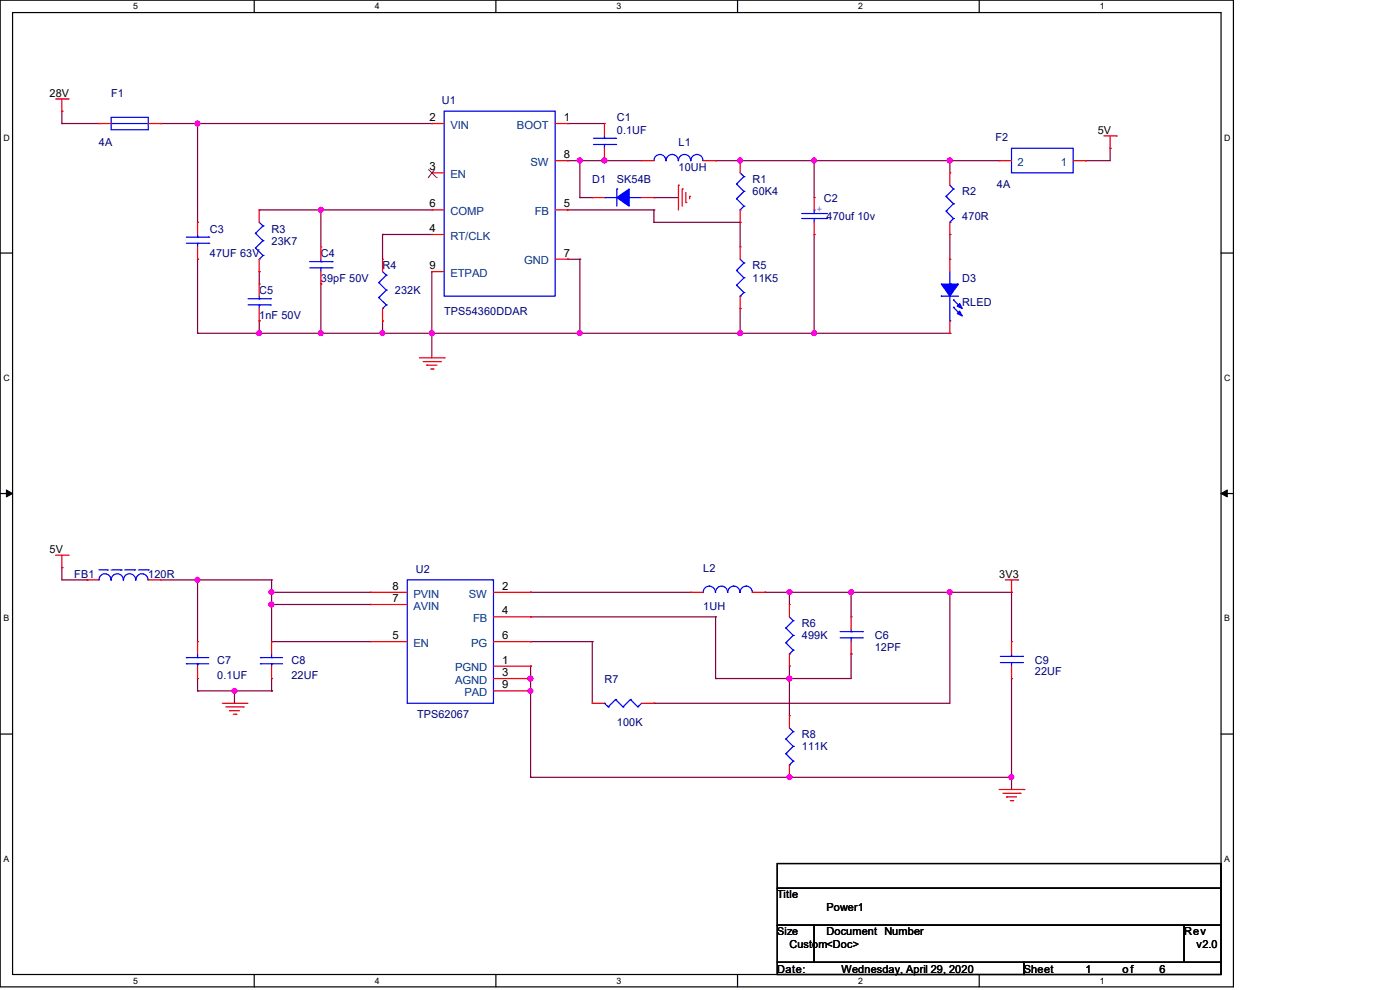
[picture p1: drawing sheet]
<svg xmlns="http://www.w3.org/2000/svg" width="297mm" height="210mm" viewBox="0 0 297 210" stroke-linecap="round" stroke-linejoin="round" font-family="sans-serif">
<path d="M0 0h261.7v209.3h-261.7zM2.7 2.7h256.3v204h-256.3z" fill="none" stroke="#000" stroke-width=".25"/>
<g fill="#fff">
<path d="M28.3 .3h1v2.1h-1z"/>
<path d="M28.3 207h1v2.1h-1z"/>
</g>
<path d="M53.9 0v2.7M53.9 206.7v2.6" fill="none" stroke="#000" stroke-width=".25"/>
<g fill="#fff">
<path d="M79.5 .3h1.1v2.1h-1.1z"/>
<path d="M79.5 207h1.1v2.1h-1.1z"/>
</g>
<path d="M105.2 0v2.7M105.2 206.7v2.6" fill="none" stroke="#000" stroke-width=".25"/>
<g fill="#fff">
<path d="M130.8 .3h1v2.1h-1z"/>
<path d="M130.8 207h1v2.1h-1z"/>
</g>
<path d="M156.5 0v2.7M156.5 206.7v2.6" fill="none" stroke="#000" stroke-width=".25"/>
<g fill="#fff">
<path d="M182.1 .3h1v2.1h-1z"/>
<path d="M182.1 207h1v2.1h-1z"/>
</g>
<path d="M207.7 0v2.7M207.7 206.7v2.6" fill="none" stroke="#000" stroke-width=".25"/>
<g fill="#fff">
<path d="M233.3 .3h1.1v2.1h-1.1z"/>
<path d="M233.3 207h1.1v2.1h-1.1z"/>
<path d="M.7 28.2h1.3v2h-1.3z"/>
<path d="M259.7 28.2h1.3v2h-1.3z"/>
<path d="M.7 79.2h1.3v2h-1.3z"/>
<path d="M259.7 79.2h1.3v2h-1.3z"/>
</g>
<path d="M0 53.7h2.7M259 53.7h2.7" fill="none" stroke="#000" stroke-width=".25"/>
<g fill="#fff">
<path d="M.7 130.2h1.2v2h-1.2z"/>
<path d="M259.7 130.2h1.2v2h-1.2z"/>
</g>
<path d="M0 104.7h2.7M259 104.7h2.7" fill="none" stroke="#000" stroke-width=".25"/>
<path d="M1.4 103.9l1.3 .8-1.3 .7zM259 104.7l1.3-.8v1.5z" fill="#000" stroke="#000" stroke-width=".21"/>
<g fill="#fff">
<path d="M.7 181.2h1.2v2.1h-1.2z"/>
<path d="M259.7 181.2h1.2v2.1h-1.2z"/>
</g>
<path d="M0 155.7h2.7M259 155.7h2.7M164.9 183.2h94.1v5.2h-94.1zM164.9 188.4h94.1v7.9h-94.1zM164.9 196.3h7.8v7.8h-7.8zM172.7 196.3h78.5v7.8h-78.5zM251.2 196.3h7.8v7.8h-7.8zM164.9 204.1h52.3v2.6h-52.3zM217.2 204.1h41.8v2.6h-41.8z" fill="none" stroke="#000" stroke-width=".25"/>
<g fill="none" stroke="#800040" stroke-width=".25">
<path d="M13.1 23.6h.1M13.1 26.2h.1M13.1 23.6v2.6M13.1 26.2h7.9M34.1 26.2h.1M34.1 26.2h57.5M41.9 26.2h.1M41.9 26.2v21M120.4 34.1h.1M120.4 26.2h.1M120.4 26.2h7.8M120.4 34.1h15.7"/>
<path d="M123 34.1h.1M123 34.1v7.8M128.2 34.1h.1M151.8 34.1h.1M151.8 34.1h60.2M157 34.1h.1M172.7 34.1h.1M172.7 34.1v7.8M201.5 34.1h.1M201.5 34.1v2.6M230.3 34.1h.1M235.5 31.5h.1"/>
<path d="M235.5 31.5v2.6h-5.2M41.9 55h.1M41.9 55v15.7M55 44.5h.1M55 57.6h.1M55 57.6v2.6M55 44.5h36.6M68.1 44.5h.1M68.1 44.5v7.9M81.2 49.7h.1M81.2 49.7v5.3M81.2 49.7h10.4"/>
<path d="M91.6 57.6h.1M91.6 57.6v18.3M120.4 44.5h.1M120.4 55h.1M120.4 44.5h18.3M120.4 55h2.6M123 41.9h.1M123 55h.1M123 41.9h2.6M123 55v15.7M138.7 41.9h.1M138.7 44.5h.1"/>
<path d="M138.7 47.2h.1M138.7 41.9h5.2M138.7 44.5v2.7M138.7 47.2h18.3M157 47.2h.1M157 47.2v5.2M172.7 49.7h.1M172.7 49.7v21M201.5 49.7h.1M201.5 49.7v5.3M41.9 70.7h.1M41.9 70.7h159.6"/>
<path d="M55 68.1h.1M55 70.7h.1M55 68.1v2.6M68.1 60.2h.1M68.1 70.7h.1M68.1 60.2v10.5M81.2 68.1h.1M81.2 70.7h.1M81.2 68.1v2.6M91.6 70.7h.1M123 70.7h.1M157 65.4h.1"/>
<path d="M157 70.7h.1M157 65.4v5.3M201.5 70.7h.1M13.1 120.4h.1M13.1 120.4v2.6h5.3M18.4 123h.1M34.1 123h23.5M41.9 123h.1M41.9 123v13.1M57.6 125.6h.1M57.6 128.2h.1M57.6 136.1h.1"/>
<path d="M57.6 123h.1M57.6 125.6h20.9M57.6 123v13.1M57.6 128.2h20.9M57.6 136.1h20.9M112.6 125.6h.1M112.6 130.9h.1M112.6 136.1h.1M112.6 125.6h34M112.6 136.1h13M112.6 130.9h39.2M125.6 136.1h.1"/>
<path d="M125.6 136.1v13.1M151.8 130.9h.1M151.8 130.9v13M162.3 125.6h.1M162.3 125.6h52.3M167.5 125.6h.1M167.5 125.6v2.6M180.6 125.6h.1M180.6 138.7h.1M180.6 138.7v5.2h-28.8M180.6 125.6v5.3M201.5 125.6h.1"/>
<path d="M201.5 125.6v23.6h-62.8M214.6 125.6h.1M214.6 125.6v10.5M41.9 146.6h.1M41.9 143.9v2.7M41.9 146.6h15.7M49.7 146.6h.1M49.7 146.6v2.6M57.6 146.6h.1M57.6 143.9v2.7M112.6 141.3h.1M112.6 143.9h.1"/>
<path d="M112.6 146.6h.1M112.6 141.3v23.6M138.7 149.2h.1M151.8 143.9h.1M167.5 141.3h.1M167.5 143.9h.1M167.5 141.3v10.5M214.6 143.9h.1M214.6 143.9v23.6M112.6 164.9h.1M112.6 164.9h102M167.5 164.9h.1"/>
<path d="M214.6 164.9h.1"/>
</g>
<g fill="#f0f" stroke="#f0f" stroke-width=".25">
<circle cx="41.9" cy="26.2" r=".5"/>
<circle cx="68" cy="70.7" r=".5"/>
<circle cx="55" cy="70.7" r=".5"/>
<circle cx="81.1" cy="70.7" r=".5"/>
<circle cx="68" cy="44.5" r=".5"/>
<circle cx="128.2" cy="34" r=".51"/>
<circle cx="157" cy="34" r=".51"/>
<circle cx="123" cy="34" r=".51"/>
<circle cx="91.6" cy="70.7" r=".51"/>
<circle cx="157" cy="70.7" r=".51"/>
<circle cx="123" cy="70.7" r=".51"/>
<circle cx="172.7" cy="34" r=".5"/>
<circle cx="201.5" cy="34" r=".51"/>
<circle cx="172.7" cy="70.7" r=".5"/>
<circle cx="57.6" cy="125.6" r=".51"/>
<circle cx="57.6" cy="128.2" r=".51"/>
<circle cx="167.5" cy="125.6" r=".51"/>
<circle cx="167.5" cy="143.9" r=".51"/>
<circle cx="201.5" cy="125.6" r=".51"/>
<circle cx="180.6" cy="125.6" r=".51"/>
<circle cx="214.5" cy="164.8" r=".51"/>
<circle cx="167.5" cy="164.8" r=".51"/>
<circle cx="112.5" cy="143.9" r=".51"/>
<circle cx="112.5" cy="146.5" r=".5"/>
<circle cx="41.9" cy="123" r=".5"/>
<circle cx="49.8" cy="146.5" r=".5"/>
</g>
<g fill="none" stroke="#f00" stroke-width=".25">
<path d="M11.8 21h2.6M13.1 23.6h.1M13.1 21v2.6M14.4 21h.1M21 26.2h.1M21 26.2h2.6M31.5 26.2h2.6M34.1 26.2h.1M91.6 26.2h.1M91.6 36.7h.1M91.6 26.2h2.6M91.6 36.7h2.6"/>
<path d="M117.8 34.1h2.6M117.8 26.2h2.6M120.4 26.2h.1M120.4 34.1h.1M128.2 26.2h.1M128.2 34.1h.1M128.2 26.2v2.6M128.2 31.5v2.6M136.1 34.1h.1M136.1 34.1h2.6M143.9 39.3h.1M143.9 39.3v5.2"/>
<path d="M149.2 34.1h2.6M151.8 34.1h.1M157 34.1h.1M157 34.1v2.6M201.5 36.7h.1M201.5 36.7v2.6M212 34.1h.1M212 34.1h2.6M227.7 34.1h2.6M230.3 34.1h.1M234.2 28.8h2.6M235.5 31.5h.1"/>
<path d="M235.5 28.8v2.7M236.8 28.8h.1M41.9 47.2h.1M41.9 55h.1M41.9 47.2v2.5M41.9 52.4v2.6M55 44.5h.1M55 57.6h.1M55 44.5v2.7M55 55v2.6M68.1 52.4h.1M68.1 52.4v2.6"/>
<path d="M68.1 57.6v2.6M81.2 55h.1M81.2 55v2.6M91.6 57.6h.1M91.6 44.5h.1M91.6 49.7h.1M91.6 57.6h2.6M91.6 44.5h2.6M91.6 49.7h2.6M117.8 55h2.6M117.8 44.5h2.6M120.4 55h.1"/>
<path d="M120.4 44.5h.1M125.6 41.9h.1M125.6 41.9h2.6M136.1 41.9h2.6M138.7 41.9h.1M144.7 40.1h.1M144.7 40.1v3.6M145.5 43h.1M145.5 40.9v2.1M146.3 41.7h.1M146.3 41.7v.5M157 47.2h.1"/>
<path d="M157 52.4h.1M157 44.5v2.7M157 52.4v2.6M172.7 41.9h.1M172.7 49.7h.1M172.7 41.9v2.6M172.7 47.2v2.5M201.5 49.7h.1M201.5 55h.1M201.5 47.2v2.5M201.5 55v2.6M55 60.2h.1"/>
<path d="M55 68.1h.1M55 60.2v2.6M55 65.4v2.7M68.1 60.2h.1M81.2 68.1h.1M81.2 65.4v2.7M89 75.9h5.2M89.8 76.7h3.6M90.6 77.5h.1M90.6 77.5h2.1M91.4 78.3h.5M91.9 78.3h.1"/>
<path d="M93.4 76.7h.1M94.2 75.9h.1M157 65.4h.1M157 62.8v2.6M201.5 70.7h.1M201.5 68.1v2.6M11.8 117.8h2.6M13.1 117.8v2.6M14.4 117.8h.1M13.1 120.4h.1M18.4 123h.1M18.4 123h2.6"/>
<path d="M31.5 123h2.6M34.1 123h.1M41.9 136.1h.1M41.9 136.1v2.6M57.6 136.1h.1M57.6 136.1v2.6M78.5 125.6h.1M78.5 128.2h.1M78.5 136.1h.1M78.5 125.6h7.9M78.5 128.2h7.9M78.5 136.1h7.9"/>
<path d="M104.7 125.6h7.9M104.7 136.1h7.9M104.7 130.9h7.9M112.6 125.6h.1M112.6 130.9h.1M112.6 136.1h.1M146.6 125.6h.1M146.6 125.6h2.6M159.6 125.6h2.7M162.3 125.6h.1M167.5 128.2h.1M167.5 128.2v2.7"/>
<path d="M167.5 138.7v2.6M180.6 130.9h.1M180.6 138.7h.1M180.6 130.9v2.6M180.6 136.1v2.6M213.3 123h2.6M214.6 125.6h.1M214.6 136.1h.1M214.6 123v2.6M214.6 136.1v2.6M215.9 123h.1M41.9 143.9h.1"/>
<path d="M41.9 141.3v2.6M47.2 149.2h5.2M47.9 149.9h3.7M48.7 150.7h.1M48.7 150.7h2.1M49.5 151.5h.5M50 151.5h.1M51.6 149.9h.1M52.4 149.2h.1M57.6 143.9h.1M57.6 141.3v2.6M104.7 141.3h7.9"/>
<path d="M104.7 143.9h7.9M104.7 146.6h7.9M112.6 141.3h.1M112.6 143.9h.1M112.6 146.6h.1M125.6 149.2h.1M125.6 149.2h2.6M136.1 149.2h2.6M138.7 149.2h.1M167.5 141.3h.1M167.5 151.8h.1M167.5 151.8v2.6"/>
<path d="M214.6 143.9h.1M214.6 141.3v2.6M167.5 164.9h.1M167.5 162.3v2.6M212 167.5h5.2M212.8 168.3h3.6M213.5 169h.1M213.5 169h2.1M214.3 169.8h.5M214.8 169.8h.1M216.4 168.3h.1M217.2 167.5h.1"/>
</g>
<g fill="none" stroke="#00f" stroke-width=".25">
<path d="M23.6 24.9h7.9v2.6h-7.9zM23.6 26.2h.1M23.6 26.2h7.9M94.2 23.6h23.6v39.2h-23.6zM125.9 30.6h4.7M125.9 29.3h4.7M128.2 29.3h.1M128.2 30.6h.1M128.2 28.8v.5M128.2 30.6v.9M130.6 30.6h.1M130.6 29.3h.1"/>
<path d="M138.7 34.1a1.27 1.27 0 0 1 1.3-1.3 1.27 1.27 0 0 1 1.3 1.3 1.45 1.45 0 0 1 1.3-1.3 1.29 1.29 0 0 1 1.3 1.3M143.9 34.1a1.29 1.29 0 0 1 1.3-1.3 1.29 1.29 0 0 1 1.3 1.3 1.45 1.45 0 0 1 1.4-1.3 1.29 1.29 0 0 1 1.2 1.3M156.3 39h.1M156.3 39l1.5 1.6M157 36.7l.8 .8M157.8 37.5h.1M157.8 37.5l-1.5 1.5M201.5 39.3l.8 .8M214.6 31.5h13.1v5.2h-13.1zM39.5 51.6h4.8M39.5 50.3h4.8M41.9 50.3h.1"/>
<path d="M41.9 51.6h.1M41.9 49.7v.6M41.9 51.6v.8M44.3 51.6h.1M44.3 50.3h.1M54.2 49.5h.1M54.2 52.6h.1M54.2 49.5l1.6 1.6M54.2 52.6l1.6 1.6M55 55h.1M55 47.2l.8 .7M55.8 47.9h.1"/>
<path d="M55.8 51.1h.1M55.8 54.2h.1M55.8 47.9l-1.6 1.6M55.8 51.1l-1.6 1.5M55.8 54.2l-.8 .8M65.7 56.8h4.7M65.7 55.5h4.7M68.1 55.5h.1M68.1 56.8h.1M68.1 55v.5M68.1 56.8v.8M70.4 56.8h.1"/>
<path d="M70.4 55.5h.1M80.3 59.9h.1M80.3 59.9l1.7 1.7M81.2 57.6l.8 .8M82 58.4h.1M82 58.4l-1.7 1.5M128.2 41.9h.1M128.2 41.9h2.7M130.9 40.1h.1M130.9 40.1v3.6M133.5 41.9h.1M133.5 41.9h2.6"/>
<path d="M156.3 42.2h.1M156.3 57.4h.1M156.3 42.2l1.5 1.5M156.3 57.4l1.5 1.5M157 44.5h.1M157 55l.8 .8M157.8 40.6h.1M157.8 43.7h.1M157.8 55.8h.1M157.8 58.9h.1M157.8 40.6l-1.5 1.6M157.8 43.7l-.8 .8"/>
<path d="M157.8 55.8l-1.5 1.6M157.8 58.9l-1.5 1.6M170.1 45.3h5.2M170.1 46.4h5.2M172.7 46.4h.1M172.7 44.5h.1M172.7 44.5v.8M172.7 46.4v.8M175.3 45.3h.1M175.3 46.4h.1M200.7 41.7h.1M200.7 44.8h.1"/>
<path d="M200.7 41.7l1.6 1.5M200.7 44.8l1.6 1.6M201.5 47.2h.1M201.5 57.6v2.6M202.3 40.1h.1M202.3 43.2h.1M202.3 46.4h.1M202.3 40.1l-1.6 1.6M202.3 43.2l-1.6 1.6M202.3 46.4l-.8 .8M52.6 64.7h4.8M52.6 63.4h4.8"/>
<path d="M55 63.4h.1M55 64.7h.1M55 62.8v.6M55 64.7v.7M57.4 64.7h.1M57.4 63.4h.1M80.3 63.1h.1M80.3 63.1l1.7 1.6M81.2 65.4h.1M82 61.6h.1M82 64.7h.1M82 61.6l-1.7 1.5"/>
<path d="M82 64.7l-.8 .7M156.3 60.5h.1M156.3 60.5l1.5 1.6M157 62.8h.1M157.8 62.1h.1M157.8 62.1l-.8 .7M199.7 62.8h.1M199.7 62.8h3.6M201.5 60.2h.1M201.5 68.1h.1M201.5 62.8v5.3M202.3 63.6h.1"/>
<path d="M202.3 65.2h.1M202.3 63.6l1.5 1.6M202.3 65.2l1.5 1.6M21 123a1.27 1.27 0 0 1 1.3-1.3 1.27 1.27 0 0 1 1.2 1.3M21 120.9h1.8M22.8 120.9h.1M23.6 123a1.29 1.29 0 0 1 1.3-1.3 1.29 1.29 0 0 1 1.3 1.3M23.6 120.9h2.1M25.7 120.9h.1M26.2 123a1.29 1.29 0 0 1 1.3-1.3 1.29 1.29 0 0 1 1.3 1.3M26.5 120.9h2.1M28.6 120.9h.1"/>
<path d="M28.8 123a1.29 1.29 0 0 1 1.3-1.3 1.29 1.29 0 0 1 1.3 1.3M29.3 120.9h2.2M31.5 120.9h.1M39.5 139.5h.1M39.5 139.5h4.8M41.9 139.5h.1M41.9 138.7v.8M55.2 139.5h.1M55.2 139.5h4.7M57.6 139.5h.1M57.6 138.7v.8M86.4 123h18.3v26.2h-18.3z"/>
<path d="M149.2 125.6a1.29 1.29 0 0 1 1.3-1.3 1.29 1.29 0 0 1 1.3 1.3 1.31 1.31 0 0 1 2-1l.5 .6v.4M154.4 125.6a1.29 1.29 0 0 1 1.3-1.3 1.29 1.29 0 0 1 1.3 1.3M157 125.6a1.29 1.29 0 0 1 1.3-1.3 1.29 1.29 0 0 1 1.3 1.3M166.7 133.2h.1M166.7 136.4h.1M166.7 133.2l1.6 1.6M166.7 136.4l1.6 1.5M167.5 138.7h.1M167.5 130.9l.8 .8M168.3 131.7h.1M168.3 134.8h.1M168.3 137.9h.1"/>
<path d="M168.3 131.7l-1.6 1.5M168.3 134.8l-1.6 1.6M168.3 137.9l-.8 .8M178.2 135.3h4.7M178.2 134h4.7M180.6 134h.1M180.6 135.3h.1M180.6 133.5v.5M180.6 135.3v.8M182.9 135.3h.1M182.9 134h.1M212.2 139.2h4.7"/>
<path d="M214.6 139.2h.1M214.6 138.7v.5M216.9 139.2h.1M39.5 140.8h.1M39.5 140.8h4.8M41.9 140.8h.1M41.9 140.8v.5M55.2 140.8h.1M55.2 140.8h4.7M57.6 140.8h.1M57.6 140.8v.5M128.2 149.2h.1"/>
<path d="M128.2 149.2l.8 .7M129 149.9h.1M130.6 148.4h.1M130.6 148.4l1.6 1.5M130.6 148.4l-1.6 1.5M132.2 149.9h.1M133.7 148.4h.1M133.7 148.4l1.6 1.5M133.7 148.4l-1.5 1.5M135.3 149.9h.1M136.1 149.2l-.8 .7M166.7 156.8h.1"/>
<path d="M166.7 159.9h.1M166.7 156.8l1.6 1.5M166.7 159.9l1.6 1.6M167.5 154.4l.8 .8M168.3 155.2h.1M168.3 158.3h.1M168.3 155.2l-1.6 1.6M168.3 158.3l-1.6 1.6M212.2 140.5h4.7M214.6 140.5h.1M214.6 140.5v.8M216.9 140.5h.1"/>
<path d="M167.5 162.3h.1M168.3 161.5h.1M168.3 161.5l-.8 .8"/>
</g>
<g fill="#00f" stroke="#00f" stroke-width=".25">
<path d="M130.9 41.9l2.6-1.8v3.6z" fill-rule="evenodd"/>
<path d="M199.7 60.2h3.6l-1.8 2.6z" fill-rule="evenodd"/>
<path d="M203.6 66l.5 1-1-.5z" fill-rule="evenodd"/>
<path d="M203.6 64.4l.5 1-1-.5z" fill-rule="evenodd"/>
</g>
<path d="M90.8 37.7h.1M90.8 35.9l1.8 1.8M92.3 35.9l-1.5 1.8M92.6 37.7h.1" fill="none" stroke="#804000" stroke-width=".21"/>
<g font-size="2.4">
<text x="91.1" y="25.7">2</text>
<text x="119.6" y="25.7">1</text>
<text x="119.6" y="33.5">8</text>
<text x="91.1" y="36.1">3</text>
<text x="91.1" y="44">6</text>
<text x="119.6" y="44">5</text>
<text x="91.1" y="49.2">4</text>
<text x="91.1" y="57.1">9</text>
<text x="119.6" y="54.4">7</text>
<text x="83.3" y="125.1">8</text>
<text x="106.5" y="125.1">2</text>
<text x="83.3" y="127.7">7</text>
<text x="106.5" y="130.3">4</text>
<text x="83.3" y="135.6">5</text>
<text x="106.5" y="135.6">6</text>
<text x="106.5" y="140.8">1</text>
<text x="106.5" y="143.4">3</text>
<text x="106.5" y="146">9</text>
</g>
<g font-size="2.4" fill="#004080">
<text x="95.5" y="27.3">VIN</text>
<text x="109.7" y="27.3">BOOT</text>
<text x="112.5" y="35.2">SW</text>
<text x="215.9" y="35.2">2</text>
<text x="225" y="35.2">1</text>
<text x="95.5" y="37.8">EN</text>
<text x="95.5" y="45.6">COMP</text>
<text x="113.4" y="45.6">FB</text>
<text x="95.5" y="50.8">RT/CLK</text>
<text x="95.5" y="58.7">ETPAD</text>
<text x="111.2" y="56.1">GND</text>
<text x="87.7" y="126.7">PVIN</text>
<text x="87.7" y="129.3">AVIN</text>
<text x="99.4" y="126.7">SW</text>
<text x="100.4" y="132">FB</text>
<text x="87.7" y="137.2">EN</text>
<text x="99.9" y="137.2">PG</text>
<text x="96.6" y="142.4">PGND</text>
<text x="96.6" y="145">AGND</text>
<text x="98.5" y="147.7">PAD</text>
</g>
<g font-size="2.3">
<text x="10.5" y="20.5">28V</text>
<text x="232.9" y="28.4">5V</text>
<text x="10.5" y="117.3">5V</text>
<text x="212" y="122.6">3V3</text>
<text x="164.9" y="190.6">Title</text>
<text x="175.4" y="193.2">Power1</text>
<text x="164.9" y="198.3">Size</text>
<text x="167.5" y="201">Custom&lt;Doc&gt;</text>
<text x="175.3" y="198.4">Document Number</text>
<text x="251.2" y="198.4">Rev</text>
<text x="253.8" y="201">v2.0</text>
<text x="164.9" y="206.3">Date:</text>
<text x="178.5" y="206.3">Wednesday, April 29, 2020</text>
<text x="217.2" y="206.3">Sheet</text>
<text x="230.3" y="206.3">1</text>
<text x="238.1" y="206.3">o f</text>
<text x="246" y="206.3">6</text>
</g>
<g font-size="2.3" fill="#000080">
<text x="23.6" y="20.5">F1</text>
<text x="93.7" y="22.1">U1</text>
<text x="130.9" y="25.7">C1</text>
<text x="130.9" y="28.4">0.1UF</text>
<text x="211.2" y="29.9">F2</text>
<text x="21" y="31">4A</text>
<text x="143.9" y="31">L1</text>
<text x="125.7" y="38.8">D1</text>
<text x="130.9" y="38.8">SK54B</text>
<text x="143.9" y="36.2">10UH</text>
<text x="159.6" y="38.8">R1</text>
<text x="159.6" y="41.4">60K4</text>
<text x="204.1" y="41.4">R2</text>
<text x="211.5" y="39.9">4A</text>
<text x="174.8" y="42.8">C2</text>
<text x="175.4" y="46.7">470uf 10v</text>
<text x="204.1" y="46.7">470R</text>
<text x="44.5" y="49.3">C3</text>
<text x="57.6" y="49.3">R3</text>
<text x="57.6" y="51.9">23K7</text>
<text x="44.5" y="54.5">47UF 63V</text>
<text x="68.1" y="54.5">C4</text>
<text x="68.1" y="59.8">39pF 50V</text>
<text x="81.2" y="57.1">R4</text>
<text x="159.6" y="57.1">R5</text>
<text x="159.6" y="59.8">11K5</text>
<text x="204.1" y="59.8">D3</text>
<text x="55" y="62.4">C5</text>
<text x="83.8" y="62.4">232K</text>
<text x="204.1" y="65">RLED</text>
<text x="55" y="67.6">1nF 50V</text>
<text x="94.2" y="66.8">TPS54360DDAR</text>
<text x="15.7" y="122.6">FB1</text>
<text x="31.5" y="122.6">120R</text>
<text x="88.2" y="121.5">U2</text>
<text x="149.2" y="121.2">L2</text>
<text x="149.2" y="129.4">1UH</text>
<text x="170.1" y="133">R6</text>
<text x="170.1" y="135.6">499K</text>
<text x="185.6" y="135.6">C6</text>
<text x="46.1" y="140.9">C7</text>
<text x="61.8" y="140.9">C8</text>
<text x="185.6" y="138">12PF</text>
<text x="219.6" y="140.9">C9</text>
<text x="219.6" y="143.2">22UF</text>
<text x="46.1" y="144">0.1UF</text>
<text x="61.8" y="144">22UF</text>
<text x="128.2" y="144.8">R7</text>
<text x="88.5" y="152.4">TPS62067</text>
<text x="130.9" y="154">100K</text>
<text x="170.1" y="156.5">R8</text>
<text x="170.1" y="159.2">111K</text>
</g>
<text font-size="2.1" fill="#00f" x="173.2" y="44.9">+</text>
<g font-size="1.9">
<text x="28.3" y="2">5</text>
<text x="79.5" y="2">4</text>
<text x="130.8" y="2">3</text>
<text x="182.1" y="2">2</text>
<text x="233.3" y="2">1</text>
<text x=".7" y="29.8">D</text>
<text x="259.7" y="29.8">D</text>
<text x=".7" y="80.8">C</text>
<text x="259.7" y="80.8">C</text>
<text x=".7" y="131.8">B</text>
<text x="259.7" y="131.8">B</text>
<text x=".7" y="182.8">A</text>
<text x="259.7" y="182.8">A</text>
<text x="28.3" y="208.7">5</text>
<text x="79.5" y="208.7">4</text>
<text x="130.8" y="208.7">3</text>
<text x="182.1" y="208.7">2</text>
<text x="233.3" y="208.7">1</text>
</g>
</svg>
